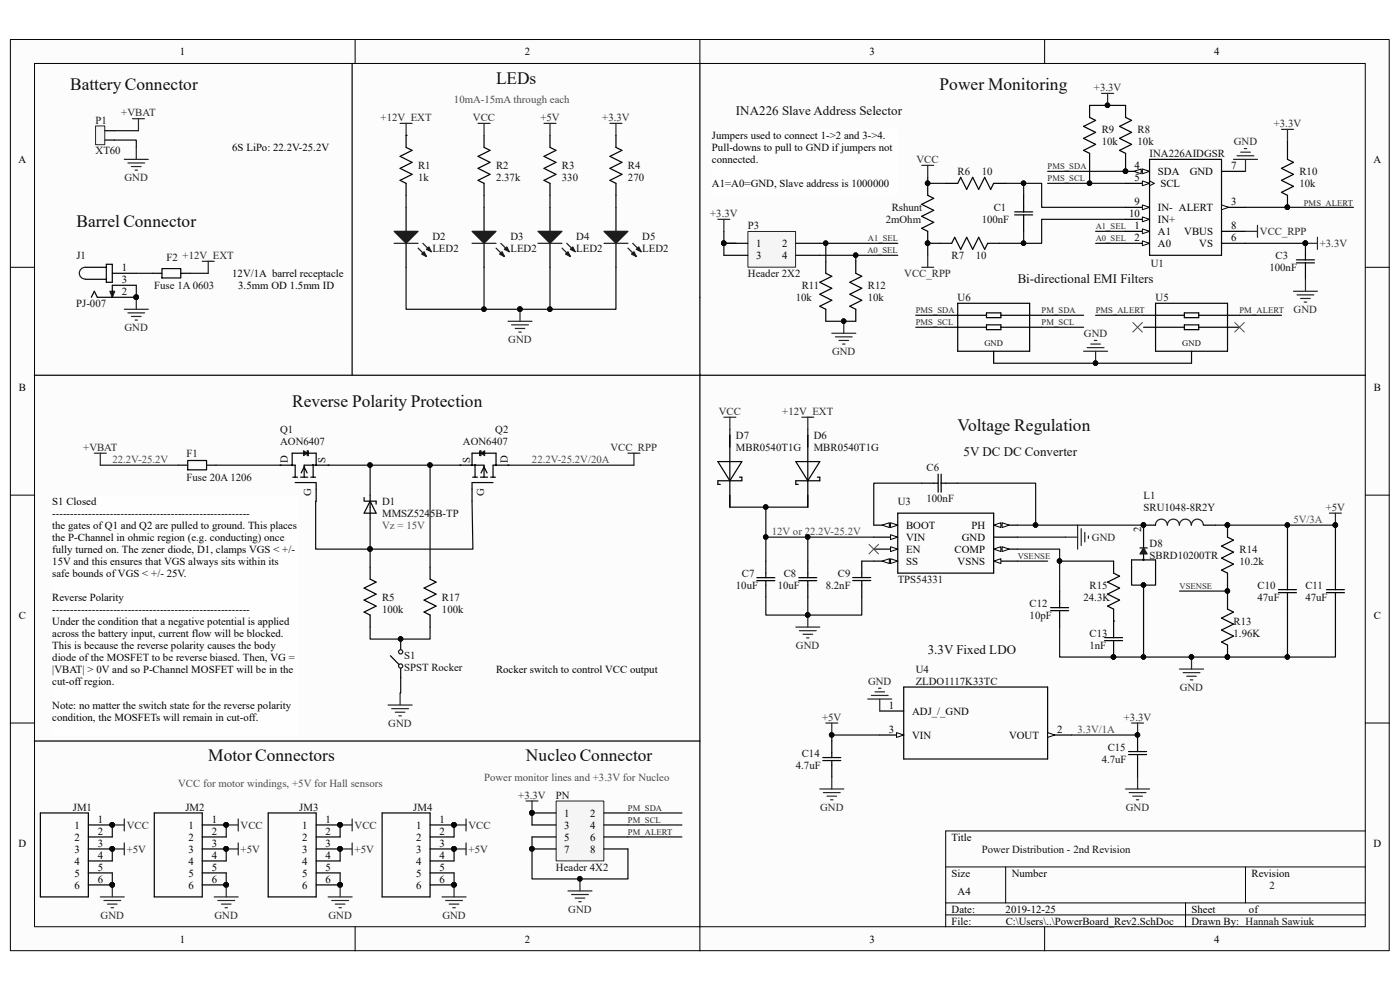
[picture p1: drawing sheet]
<svg xmlns="http://www.w3.org/2000/svg" width="297mm" height="210mm" viewBox="0 0 297 210" stroke-linecap="round" stroke-linejoin="round" font-family="sans-serif">
<path d="M2.2 8.4h292.5v193.3h-292.5z" fill="#fcfcfc"/>
<path d="M2.2 8.4h292.5v193.3h-292.5z" fill="none" stroke="#000" stroke-width=".21"/>
<path d="M7.4 13.5h282.2v183.1h-282.2z" fill="#fcfcfc"/>
<g fill="none" stroke="#000" stroke-width=".21">
<path d="M7.3 13.5h282.3v183.1h-282.3zM75.3 8.4v5.1M148.5 8.4v5.1M221.6 8.4v5.1M2.2 56.7h5.1M289.7 56.7h5.1M2.2 105h5.1M289.7 105h5.1M2.2 153.4h5.1M289.7 153.4h5.1M289.7 176.3h-89.1v20.3M75.3 196.6v5.1"/>
<path d="M148.5 196.6v5.1M200.6 183.9h89.1M200.6 191.5h89.1M200.6 194.1h89.1M213.4 183.9v7.6M221.6 196.6v5.1M251.5 191.5v5.1M264.2 183.9v7.6"/>
</g>
<path d="M102.7 28.7v2.6l1.3 .6-2.6 1.3 2.6 1.2-2.6 1.3 2.6 1.3-2.6 1.3 1.3 .6v2.5M102.7 44v5.1M102.7 51.6v5.1M78.5 120.3v2.6l1.3 .6-2.6 1.3 2.6 1.2-2.6 1.3 2.6 1.3-2.6 1.2 1.3 .7v2.5M82.8 139.1l1.8 1.8M85 135.7v2M91.2 120.3v2.6l1.3 .6-2.5 1.3 2.5 1.2-2.5 1.3 2.5 1.3-2.5 1.2 1.2 .7v2.5M85 141.8v2" fill="none" stroke="#000" stroke-width=".25"/>
<g fill="none" stroke="#1c1c1c" stroke-width=".25">
<circle cx="85" cy="138.3" r=".45"/>
<circle cx="85" cy="141.3" r=".45"/>
</g>
<path d="M100.1 49.1h5.1l-2.5 2.5z" fill="#1c1c1c"/>
<path d="M100.1 49.1h5.1l-2.5 2.5zM105.2 52.6l1.8 1.8M106.3 51.6l1.7 1.8" fill="none" stroke="#1c1c1c" stroke-width=".25"/>
<path d="M106 53.9l.5-.5 .5 1z" fill="#1c1c1c"/>
<path d="M106 53.9l.5-.5 .5 1z" fill="none" stroke="#1c1c1c" stroke-width=".25"/>
<path d="M107 52.9l.5-.5 .5 1z" fill="#1c1c1c"/>
<path d="M100.1 51.6h5.1M107 52.9l.5-.5 .5 1z" fill="none" stroke="#1c1c1c" stroke-width=".25"/>
<path d="M82.3 149.6h5.1M83.1 150.3h3.6M83.9 151.1h2M84.6 151.9h.5M84.9 147v2.6" fill="none" stroke="#262626" stroke-width=".25"/>
<path d="M20.3 26.8h1.9v3.9h-1.9z" fill="#f5f5f5"/>
<path d="M20.3 26.7h1.9v4h-1.9z" fill="none" stroke="#262626" stroke-width=".21"/>
<path d="M22.3 29.7h2M22.3 27.7h2M243.9 33.8h15.2v20.4h-15.2zM259.1 36.4h5.1M259.1 44h5.1" fill="none" stroke="#000" stroke-width=".25"/>
<path d="M26.4 33.8h5.1M27.1 34.6h3.6M27.9 35.3h2M28.1 25.2h2.5M28.7 36.1h.5M28.9 31.3v2.5M29.4 25.2v2.5M20 96.1h2.6M21.3 96.1v2.6M133.2 96.1h2.6M134.5 96.1v2.6" fill="none" stroke="#262626" stroke-width=".25"/>
<path d="M259.1 43.5l1.6 .5-1.6 .5z" fill="#fcfcfc"/>
<path d="M259.1 43.5l1.6 .5-1.6 .5z" fill="none" stroke="#000" stroke-width=".21"/>
<path d="M238.8 36.4h5.1M259.1 49.1h5.1M259.1 51.6h5.1" fill="none" stroke="#000" stroke-width=".25"/>
<path d="M242.4 35.8l1.5 .6-1.5 .5z" fill="#fcfcfc"/>
<path d="M242.4 35.8l1.5 .6-1.5 .5z" fill="none" stroke="#000" stroke-width=".21"/>
<path d="M240.6 36.4l1.5-.6v1.1z" fill="#fcfcfc"/>
<path d="M240.6 36.4l1.5-.6v1.1zM243.9 38.4l1 .5-1 .5" fill="none" stroke="#000" stroke-width=".21"/>
<circle cx="238.8" cy="36.3" r=".48" fill="#0e0e0e" stroke="#0e0e0e" stroke-width=".21"/>
<path d="M238.8 38.9h5.1" fill="none" stroke="#000" stroke-width=".25"/>
<path d="M242.4 38.4l1.5 .5-1.5 .5z" fill="#fcfcfc"/>
<path d="M242.4 38.4l1.5 .5-1.5 .5z" fill="none" stroke="#000" stroke-width=".21"/>
<path d="M238.8 44h5.1" fill="none" stroke="#000" stroke-width=".25"/>
<path d="M242.4 43.5l1.5 .5-1.5 .5z" fill="#fcfcfc"/>
<path d="M242.4 43.5l1.5 .5-1.5 .5z" fill="none" stroke="#000" stroke-width=".21"/>
<path d="M238.8 46.5h5.1" fill="none" stroke="#000" stroke-width=".25"/>
<path d="M242.4 46l1.5 .5-1.5 .5z" fill="#fcfcfc"/>
<path d="M242.4 46l1.5 .5-1.5 .5z" fill="none" stroke="#000" stroke-width=".21"/>
<path d="M238.8 49.1h5.1" fill="none" stroke="#000" stroke-width=".25"/>
<path d="M242.4 48.6l1.5 .5-1.5 .5z" fill="#fcfcfc"/>
<path d="M242.4 48.6l1.5 .5-1.5 .5z" fill="none" stroke="#000" stroke-width=".21"/>
<path d="M238.8 51.6h5.1" fill="none" stroke="#000" stroke-width=".25"/>
<path d="M242.4 51.1l1.5 .5-1.5 .5z" fill="#fcfcfc"/>
<path d="M242.4 51.1l1.5 .5-1.5 .5z" fill="none" stroke="#000" stroke-width=".21"/>
<circle cx="238.8" cy="36.3" r=".48" fill="#0e0e0e" stroke="#0e0e0e" stroke-width=".21"/>
<path d="M23.3 61.8h1l-.5 1.3z" fill="#1c1c1c"/>
<path d="M18.1 56.7a1.25 1.25 0 0 0-1.3 1.3 1.25 1.25 0 0 0 1.3 1.2M23.3 61.8h1l-.5 1.3z" fill="none" stroke="#1c1c1c" stroke-width=".25"/>
<path d="M18.1 59.2h4.5M18.1 56.7h4.5M22.6 56.1h1.2v3.8h-1.2zM23.8 58h5.1M19.4 63.1l.6-1.3 .6 1.3h8.3M28.9 60.5h-5.1v2.6" fill="none" stroke="#000" stroke-width=".25"/>
<g fill="#0e0e0e" stroke="#0e0e0e" stroke-width=".21">
<circle cx="28.9" cy="63" r=".48"/>
<circle cx="110.3" cy="65.6" r=".48"/>
</g>
<g fill="none" stroke="#262626" stroke-width=".25">
<path d="M101.4 26.2h2.6M102.7 26.2v2.5M42.9 55.4h2.6M44.2 55.4v2.6M26.4 65.6h5.1M27.1 66.4h3.6M27.9 67.1h2M28.7 67.9h.5M28.9 63.1v2.5M107.8 68.2h5.1M108.5 68.9h3.6M109.3 69.7h2"/>
<path d="M110.1 70.4h.5M110.3 65.6v2.6"/>
</g>
<path d="M11.2 105.1h52v50.8h-52z" fill="#fefefe"/>
<path d="M11.1 105.1h52.1v50.8h-52.1z" fill="none" stroke="#fefefe" stroke-width=".21"/>
<path d="M116.7 44v5.1M116.7 51.6v5.1M152.3 97.9h5.1l-2.6 4.1zM154.8 92.3v15.3M168.8 97.9h5.1l-2.5 4.1zM171.4 92.3v15.3M77.2 105.6v.6M77.2 106.3h2.6v.6M78.5 106.3l1.3 2.6h-2.6zM78.5 105v5.1M156.9 101.2h.5v.8h-5.1v.8h.5M173.4 101.2h.5v.8h-5.1v.8h.5" fill="none" stroke="#000" stroke-width=".25"/>
<path d="M153.6 88.5h2.5M154.8 88.5v2.6M170.1 88.5h2.5M171.4 88.5v2.6" fill="none" stroke="#262626" stroke-width=".25"/>
<path d="M114.1 49.1h5.1l-2.5 2.5z" fill="#1c1c1c"/>
<path d="M114.1 49.1h5.1l-2.5 2.5zM119.2 52.6l1.8 1.8M120.2 51.6l1.8 1.8" fill="none" stroke="#1c1c1c" stroke-width=".25"/>
<path d="M120 53.9l.5-.5 .5 1z" fill="#1c1c1c"/>
<path d="M120 53.9l.5-.5 .5 1z" fill="none" stroke="#1c1c1c" stroke-width=".25"/>
<path d="M121 52.9l.5-.5 .5 1z" fill="#1c1c1c"/>
<path d="M114.1 51.6h5.1M121 52.9l.5-.5 .5 1z" fill="none" stroke="#1c1c1c" stroke-width=".25"/>
<g fill="none" stroke="#262626" stroke-width=".25">
<path d="M115.4 26.2h2.6M116.7 26.2v2.5M195.5 35.1h2.6M196.8 35.1v2.5M261.7 33.8h5.1M262.5 33h3.5M263.2 32.3h2.1M264 31.5h.5M264.2 33.8v2.6M195.5 56.7h2.6M196.8 54.2v2.5M264.2 49.1h2.6"/>
<path d="M266.8 47.8v2.5"/>
</g>
<path d="M200.6 38.9h2.6l.6-1.3 1.3 2.6 1.3-2.6 1.2 2.6 1.3-2.6 1.3 2.6 .6-1.3h2.6M231.2 22.4v2.5l1.2 .6-2.5 1.3 2.5 1.3-2.5 1.3 2.5 1.2-2.5 1.3 1.3 .6v2.6M238.8 22.4v2.5l1.3 .6-2.6 1.3 2.6 1.3-2.6 1.3 2.6 1.2-2.6 1.3 1.3 .6v2.6M273.1 31.3v2.5l1.3 .6-2.5 1.3 2.5 1.3-2.5 1.3 2.5 1.2-2.5 1.3 1.2 .6v2.6M199.4 51.6h2.5l.6-1.3 1.3 2.6 1.3-2.6 1.3 2.6 1.2-2.6 1.3 2.6 .6-1.3h2.6M215.3 45h3.8M215.3 45.6h3.8M217.2 41.4v3.6M217.2 45.6v3.5" fill="none" stroke="#000" stroke-width=".25"/>
<circle cx="273.1" cy="44" r=".48" fill="#0e0e0e" stroke="#0e0e0e" stroke-width=".21"/>
<path d="M151.1 27.5h39.3v13.9h-39.3z" fill="#fefefe"/>
<path d="M151 27.5h39.4v13.9h-39.4z" fill="none" stroke="#fefefe" stroke-width=".21"/>
<path d="M64.4 95.6l.8 .5-.8 .5z" fill="#1c1c1c"/>
<path d="M64.4 95.6l.8 .5-.8 .5z" fill="none" stroke="#1c1c1c" stroke-width=".25"/>
<path d="M65.2 95.6h.2v1h-.2z" fill-rule="evenodd" fill="#1c1c1c"/>
<g fill="none" stroke="#1c1c1c" stroke-width=".25">
<path d="M65.2 95.6h.2v1h-.2z"/>
<circle cx="62" cy="98.7" r=".1"/>
<circle cx="66.4" cy="98.7" r=".1"/>
<circle cx="67" cy="98.7" r=".1"/>
</g>
<path d="M59.4 98.7h.1M59.4 98.7h3.2v2.5M62 98.7v-2.6h5.1v2.6M66.4 98.7v2.5M69.6 98.7h.1M69.6 98.7h-5.1v2.5M62.1 101.2h1M62.6 102.4h4.5M63.8 101.2h1.5M63.9 100.3l.6-1.2 .7 1.2M65.9 101.2h1M67.1 102.4v3.9" fill="none" stroke="#000" stroke-width=".25"/>
<path d="M102.1 96.1l.7-.5v1z" fill="#1c1c1c"/>
<path d="M102.1 96.1l.7-.5v1z" fill="none" stroke="#1c1c1c" stroke-width=".25"/>
<path d="M101.8 95.6h.3v1h-.3z" fill-rule="evenodd" fill="#1c1c1c"/>
<g fill="none" stroke="#1c1c1c" stroke-width=".25">
<path d="M101.8 95.6h.3v1h-.3z"/>
<circle cx="100.1" cy="98.7" r=".1"/>
<circle cx="100.8" cy="98.7" r=".1"/>
<circle cx="105.2" cy="98.7" r=".1"/>
</g>
<path d="M97.6 98.7h.1M97.6 98.7h5.1v2.5M100.1 98.7v-2.6h5.1v2.6M100.8 98.7v2.5M107.8 98.7h.1M107.8 98.7h-3.2v2.5M100.1 102.4v3.9M100.1 102.4h4.5M100.3 101.2h1M101.9 101.2h1.6M102.1 100.3l.6-1.2 .6 1.2M104.1 101.2h1" fill="none" stroke="#000" stroke-width=".25"/>
<path d="M158.7 49.1h10.1v7.6h-10.1z" fill="#f5f5f5"/>
<path d="M158.7 49.1h10.1v7.6h-10.1z" fill="none" stroke="#262626" stroke-width=".21"/>
<path d="M196.8 38.9v2.5l1.3 .7-2.6 1.2 2.6 1.3-2.6 1.3 2.6 1.3-2.6 1.2 1.3 .7v2.5M153.6 51.6h5.1M153.6 54.2h5.1M168.8 51.6h5.1M168.8 54.2h5.1M175.2 55.4v2.6l1.3 .6-2.6 1.3 2.6 1.3-2.6 1.2 2.6 1.3-2.6 1.3 1.3 .6v2.6M181.6 55.4v2.6l1.2 .6-2.5 1.3 2.5 1.3-2.5 1.2 2.5 1.3-2.5 1.3 1.3 .6v2.6M37.8 98.7h2M39.8 97.7h4v2h-4zM43.8 98.7h2M190.5 108.9h20.3v12.7h-20.3zM210.8 119h5.1" fill="none" stroke="#000" stroke-width=".25"/>
<g fill="#0e0e0e" stroke="#0e0e0e" stroke-width=".21">
<circle cx="153.5" cy="51.6" r=".48"/>
<circle cx="179" cy="68.1" r=".48"/>
<circle cx="196.8" cy="51.6" r=".48"/>
</g>
<path d="M152.3 46.5h2.5M153.6 46.5v2.6M176.5 70.7h5.1M177.2 71.5h3.6M178 72.2h2M178.8 73h.5M179 68.2v2.5" fill="none" stroke="#262626" stroke-width=".25"/>
<path d="M210.8 119l1.5-.5v1z" fill="#fcfcfc"/>
<path d="M210.8 119l1.5-.5v1z" fill="none" stroke="#000" stroke-width=".21"/>
<path d="M210.8 116.5h5.1" fill="none" stroke="#000" stroke-width=".25"/>
<path d="M210.8 116.5l1.5-.5v1z" fill="#fcfcfc"/>
<path d="M210.8 116.5l1.5-.5v1z" fill="none" stroke="#000" stroke-width=".21"/>
<path d="M212.6 116l1.5 .5-1.5 .5z" fill="#fcfcfc"/>
<path d="M212.6 116l1.5 .5-1.5 .5z" fill="none" stroke="#000" stroke-width=".21"/>
<path d="M210.8 113.9h5.1M210.8 111.4h5.1" fill="none" stroke="#000" stroke-width=".25"/>
<path d="M210.8 111.4l1.5-.5v1z" fill="#fcfcfc"/>
<path d="M210.8 111.4l1.5-.5v1z" fill="none" stroke="#000" stroke-width=".21"/>
<path d="M212.6 110.9l1.5 .5-1.5 .5z" fill="#fcfcfc"/>
<path d="M212.6 110.9l1.5 .5-1.5 .5z" fill="none" stroke="#000" stroke-width=".21"/>
<path d="M185.4 119h5.1" fill="none" stroke="#000" stroke-width=".25"/>
<path d="M188.9 118.5l1.6 .5-1.6 .5z" fill="#fcfcfc"/>
<path d="M188.9 118.5l1.6 .5-1.6 .5z" fill="none" stroke="#000" stroke-width=".21"/>
<path d="M187.2 119l1.5-.5v1z" fill="#fcfcfc"/>
<path d="M187.2 119l1.5-.5v1z" fill="none" stroke="#000" stroke-width=".21"/>
<path d="M185.4 116.5h5.1" fill="none" stroke="#000" stroke-width=".25"/>
<path d="M188.9 116l1.6 .5-1.6 .5z" fill="#fcfcfc"/>
<path d="M188.9 116l1.6 .5-1.6 .5z" fill="none" stroke="#000" stroke-width=".21"/>
<path d="M185.4 113.9h5.1" fill="none" stroke="#000" stroke-width=".25"/>
<path d="M188.9 113.4l1.6 .5-1.6 .6z" fill="#fcfcfc"/>
<path d="M188.9 113.4l1.6 .5-1.6 .6z" fill="none" stroke="#000" stroke-width=".21"/>
<path d="M185.4 111.4h5.1" fill="none" stroke="#000" stroke-width=".25"/>
<path d="M188.9 110.9l1.6 .5-1.6 .5z" fill="#fcfcfc"/>
<path d="M188.9 110.9l1.6 .5-1.6 .5z" fill="none" stroke="#000" stroke-width=".21"/>
<path d="M187.2 111.4l1.5-.5v1z" fill="#fcfcfc"/>
<path d="M187.2 111.4l1.5-.5v1z" fill="none" stroke="#000" stroke-width=".21"/>
<path d="M195.5 102.5h3.5M199 100.6v3.8M199.7 102.5h3.5M199.7 100.6v3.8M241.8 116.2h1.6M242.6 111.4h2.6M242.6 115v1.2M242.6 117.5v1.3M255.3 111.4h2.6M245.2 120.1v-1.3h-5.1v1.5" fill="none" stroke="#000" stroke-width=".25"/>
<g fill="none" stroke="#1c1c1c" stroke-width=".25">
<path d="M247.6 111.4a1.26 1.26 0 0 0-1.2-1.3 1.26 1.26 0 0 0-1.3 1.3M250.2 111.4a1.26 1.26 0 0 0-1.3-1.3 1.26 1.26 0 0 0-1.2 1.3M252.7 111.4a1.26 1.26 0 0 0-1.2-1.3 1.26 1.26 0 0 0-1.3 1.3M255.3 111.4a1.26 1.26 0 0 0-1.3-1.3 1.26 1.26 0 0 0-1.2 1.3"/>
<circle cx="242.6" cy="118.8" r=".13"/>
</g>
<circle cx="242.6" cy="111.4" r=".48" fill="#0e0e0e" stroke="#0e0e0e" stroke-width=".21"/>
<path d="M242.6 116.2l.8 1.3h-1.6z" fill="#1c1c1c"/>
<path d="M242.6 116.2l.8 1.3h-1.6z" fill="none" stroke="#1c1c1c" stroke-width=".25"/>
<g fill="none" stroke="#000" stroke-width=".25">
<path d="M130.7 44v5.1M130.7 51.6v5.1M7.3 79.6h141.2M162.5 119v3.5M171.4 119v3.5M182.8 119v3.5M242.6 112.4v2.6M260.4 111.4v2.5l1.3 .7-2.6 1.3 2.6 1.2-2.6 1.3 2.6 1.3-2.6 1.2 1.3 .7v2.5M160.6 122.5h3.8M160.6 123.2h3.8M162.5 123.2v3.5M169.5 122.5h3.8"/>
<path d="M169.5 123.2h3.8M171.4 123.2v3.5M180.9 123.2h3.8M180.9 122.5h3.8M182.8 123.2v3.5M240.1 120.3v2.6M245.2 120.1v2.5M260.4 126.7v2.5l1.3 .6-2.6 1.3 2.6 1.3-2.6 1.3 2.6 1.2-2.6 1.3 1.3 .6v2.6M271.2 125.1h3.8M271.2 125.7h3.8M273.1 121.6v3.5M273.1 125.7v3.5"/>
<path d="M281.4 125.1h3.8M281.4 125.7h3.8M283.3 121.6v3.5M283.3 125.7v3.5"/>
</g>
<path d="M226.1 113.9h2.5M228.6 111.4v5.1M229.4 112.2v3.5M230.1 112.9v2.1M230.9 113.7v.5M282 108.9h2.6M283.3 108.9v2.5" fill="none" stroke="#262626" stroke-width=".25"/>
<g fill="#0e0e0e" stroke="#0e0e0e" stroke-width=".21">
<circle cx="260.4" cy="111.4" r=".48"/>
<circle cx="260.4" cy="139.4" r=".48"/>
<circle cx="283.3" cy="111.4" r=".48"/>
</g>
<path d="M128.1 49.1h5.1l-2.5 2.5z" fill="#1c1c1c"/>
<path d="M128.1 49.1h5.1l-2.5 2.5zM133.2 52.6l1.8 1.8M134.2 51.6l1.8 1.8" fill="none" stroke="#1c1c1c" stroke-width=".25"/>
<path d="M134.5 53.4l.5 1-1-.5z" fill="#1c1c1c"/>
<path d="M134.5 53.4l.5 1-1-.5z" fill="none" stroke="#1c1c1c" stroke-width=".25"/>
<path d="M135 52.9l.5-.5 .5 1z" fill="#1c1c1c"/>
<path d="M128.1 51.6h5.1M135 52.9l.5-.5 .5 1z" fill="none" stroke="#1c1c1c" stroke-width=".25"/>
<path d="M129.4 26.2h2.5M130.7 26.2v2.5" fill="none" stroke="#262626" stroke-width=".25"/>
<path d="M148.5 13.5v66.1h141.2M116.7 28.7v2.6l1.3 .6-2.6 1.3 2.6 1.2-2.6 1.3 2.6 1.3-2.6 1.3 1.3 .6v2.5M130.7 28.7v2.6l1.2 .6-2.5 1.3 2.5 1.2-2.5 1.3 2.5 1.3-2.5 1.3 1.3 .6v2.5M86.2 44v5.1M86.2 51.6v5.1M148.5 79.6v117" fill="none" stroke="#000" stroke-width=".25"/>
<path d="M83.6 49.1h5.1l-2.5 2.5z" fill="#1c1c1c"/>
<path d="M83.6 49.1h5.1l-2.5 2.5zM88.7 52.6l1.8 1.8M89.7 51.6l1.8 1.8" fill="none" stroke="#1c1c1c" stroke-width=".25"/>
<path d="M89.5 53.9l.5-.5 .5 1z" fill="#1c1c1c"/>
<path d="M89.5 53.9l.5-.5 .5 1z" fill="none" stroke="#1c1c1c" stroke-width=".25"/>
<path d="M90.5 52.9l.5-.5 .5 1z" fill="#1c1c1c"/>
<path d="M83.6 51.6h5.1M90.5 52.9l.5-.5 .5 1z" fill="none" stroke="#1c1c1c" stroke-width=".25"/>
<g fill="none" stroke="#262626" stroke-width=".25">
<path d="M84.9 26.2h2.5M86.2 26.2v2.5M168.8 133h5.1M169.6 133.8h3.6M170.4 134.6h2M171.1 135.3h.5M171.4 130.5v2.5M252.8 139.4v2.5M250.2 141.9h5.1M251 142.7h3.6M251.8 143.5h2M252.5 144.2h.5"/>
<path d="M23.8 175h2.6M26.4 173.7v2.6M26.4 178.8v2.6M48 175h2.5M50.5 173.7v2.6M50.5 178.8v2.6M72.2 175h2.5M74.7 173.7v2.6M74.7 178.8v2.6M96.3 175h2.6M98.9 173.7v2.6M98.9 178.8v2.6"/>
<path d="M21.3 190.3h5.1M22 191h3.6M22.8 191.8h2M23.6 192.6h.5M23.8 180.1h2.6M23.8 187.7v2.6M45.5 190.3h5M46.2 191h3.6M47 191.8h2M47.7 192.6h.5M48 180.1h2.5M48 187.7v2.6"/>
<path d="M69.6 190.3h5.1M70.4 191h3.5M71.1 191.8h2.1M71.9 192.6h.5M72.2 180.1h2.5M72.2 187.7v2.6M93.8 190.3h5.1M94.5 191h3.6M95.3 191.8h2M96.1 192.6h.5M96.3 180.1h2.6M96.3 187.7v2.6"/>
</g>
<g fill="none" stroke="#000" stroke-width=".25">
<path d="M86.2 28.7v2.6l1.2 .6-2.5 1.3 2.5 1.2-2.5 1.3 2.5 1.3-2.5 1.3 1.3 .6v2.5M236.2 119v2.6l1.3 .6-2.5 1.3 2.5 1.3-2.5 1.2 2.5 1.3-2.5 1.3 1.2 .6v6.1M222.9 128.9h3.8M222.9 129.5h3.8M224.8 125.4v3.5M224.8 129.5v3.5M234.3 135.3h3.9M234.3 135.9h3.9M236.2 135.9v3.5M7.3 157.2h141.2M191.7 145.7h30.6v15.3h-30.6zM222.3 155.9h5"/>
<path d="M8.6 172.5h10.1v17.8h-10.1zM18.7 177.5h5.1M18.7 175h5.1M32.7 172.5h10.2v17.8h-10.2zM42.9 177.5h5.1M42.9 175h5.1M56.9 172.5h10.2v17.8h-10.2zM67.1 177.5h5.1M67.1 175h5.1M81.1 172.5h10.1v17.8h-10.1zM91.2 177.5h5.1M91.2 175h5.1"/>
<path d="M18.7 187.7h5.1M18.7 185.2h5.1M18.7 182.6h5.1M18.7 180.1h5.1M42.9 187.7h5.1M42.9 185.2h5.1M42.9 182.6h5.1M42.9 180.1h5.1M67.1 187.7h5.1M67.1 185.2h5.1M67.1 182.6h5.1M67.1 180.1h5.1"/>
<path d="M91.2 187.7h5.1M91.2 185.2h5.1M91.2 182.6h5.1M91.2 180.1h5.1"/>
</g>
<g fill="#0e0e0e" stroke="#0e0e0e" stroke-width=".21">
<circle cx="236.2" cy="139.4" r=".48"/>
<circle cx="171.4" cy="130.5" r=".48"/>
<circle cx="252.8" cy="139.4" r=".48"/>
<circle cx="23.8" cy="187.7" r=".48"/>
<circle cx="23.8" cy="180.1" r=".48"/>
<circle cx="23.8" cy="175" r=".48"/>
<circle cx="48" cy="187.7" r=".48"/>
<circle cx="48" cy="180.1" r=".48"/>
<circle cx="48" cy="175" r=".48"/>
<circle cx="72.1" cy="187.7" r=".48"/>
<circle cx="72.1" cy="180.1" r=".48"/>
<circle cx="72.1" cy="175" r=".48"/>
<circle cx="96.3" cy="187.7" r=".48"/>
<circle cx="96.3" cy="180.1" r=".48"/>
<circle cx="96.3" cy="175" r=".48"/>
</g>
<path d="M222.3 155.4l1.5 .5-1.5 .5z" fill="#fcfcfc"/>
<path d="M222.3 155.4l1.5 .5-1.5 .5z" fill="none" stroke="#000" stroke-width=".21"/>
<path d="M186.6 155.9h5.1" fill="none" stroke="#000" stroke-width=".25"/>
<path d="M190.2 155.4l1.5 .5-1.5 .5z" fill="#fcfcfc"/>
<path d="M190.2 155.4l1.5 .5-1.5 .5z" fill="none" stroke="#000" stroke-width=".21"/>
<g fill="none" stroke="#000" stroke-width=".25">
<path d="M32.3 58h2.1M34.4 57h4v2h-4zM38.4 58h2M200.6 69.4h8.7M200.6 66.9h8.7M203.2 64.3h15.2v10.2h-15.2zM209.3 68.9h3v1h-3zM209.3 66.4h3v1h-3zM210.8 74.5v2.6M212.3 69.4h8.7M212.3 66.9h8.7M242.6 69.4h8.7"/>
<path d="M242.6 66.9h8.7M245.2 64.3h15.2v10.2h-15.2zM251.3 66.4h3v1h-3zM251.3 68.9h3v1h-3zM252.8 74.5v2.6M254.3 69.4h8.7M254.3 66.9h8.7M176.5 157.2v3.5M186.6 150.8h5.1M239.4 159.4h3.8M241.3 155.9v3.5M174.6 160.7h3.8"/>
<path d="M174.6 161.3h3.8M176.5 161.3v3.5M239.4 160.1h3.8M241.3 160.1v3.5"/>
</g>
<g fill="none" stroke="#262626" stroke-width=".25">
<path d="M175.2 153.4h2.5M176.5 153.4v2.5M240.1 153.4h2.5M241.3 153.4v2.5M111.6 169.9h2.5M112.9 169.9v2.6M173.9 167.4h5.1M174.7 168.1h3.5M175.4 168.9h2.1M176.2 169.7h.5M176.5 164.8v2.6M238.8 167.4h5.1"/>
<path d="M239.6 168.1h3.5M240.3 168.9h2.1M241.1 169.7h.5M241.3 164.8v2.6M120.5 189h5.1M121.3 189.8h3.5M122 190.5h2.1M122.8 191.3h.5M123 186.5v2.5"/>
</g>
<g fill="#0e0e0e" stroke="#0e0e0e" stroke-width=".21">
<circle cx="176.4" cy="155.9" r=".48"/>
<circle cx="241.3" cy="155.9" r=".48"/>
<circle cx="112.8" cy="172.4" r=".48"/>
<circle cx="123" cy="186.4" r=".48"/>
</g>
<path d="M118 170h10.1v12.6h-10.1z" fill="#f5f5f5"/>
<path d="M118 169.9h10.1v12.7h-10.1z" fill="none" stroke="#262626" stroke-width=".21"/>
<g fill="none" stroke="#000" stroke-width=".25">
<path d="M74.7 13.5v66.1M275 55.1h3.9M275 55.8h3.9M277 51.6v3.5M277 55.8v3.4M112.9 172.5h5.1M112.9 175h5.1M112.9 177.5h5.1M128.1 172.5h5.1M128.1 175h5.1M128.1 177.5h5.1M112.9 180.1h5.1"/>
<path d="M128.1 180.1h5.1"/>
</g>
<g fill="#0e0e0e" stroke="#0e0e0e" stroke-width=".21">
<circle cx="112.8" cy="172.4" r=".48"/>
<circle cx="112.8" cy="180.1" r=".48"/>
<circle cx="276.9" cy="51.6" r=".48"/>
<circle cx="232.4" cy="77" r=".48"/>
<circle cx="28.9" cy="63" r=".48"/>
<circle cx="78.5" cy="116.5" r=".48"/>
<circle cx="78.5" cy="98.7" r=".48"/>
<circle cx="217.1" cy="51.6" r=".48"/>
<circle cx="217.1" cy="38.9" r=".48"/>
<circle cx="196.8" cy="38.9" r=".48"/>
<circle cx="196.8" cy="51.6" r=".48"/>
<circle cx="238.8" cy="36.3" r=".48"/>
<circle cx="231.1" cy="38.9" r=".48"/>
<circle cx="175.2" cy="51.6" r=".48"/>
<circle cx="260.4" cy="125.4" r=".48"/>
<circle cx="273.1" cy="111.4" r=".48"/>
<circle cx="283.3" cy="111.4" r=".48"/>
<circle cx="273.1" cy="139.4" r=".48"/>
<circle cx="162.4" cy="113.9" r=".48"/>
<circle cx="171.4" cy="113.9" r=".48"/>
<circle cx="171.4" cy="130.5" r=".48"/>
<circle cx="162.4" cy="107.6" r=".48"/>
<circle cx="102.7" cy="65.6" r=".48"/>
<circle cx="116.7" cy="65.6" r=".48"/>
<circle cx="110.3" cy="65.6" r=".48"/>
<circle cx="219.7" cy="111.4" r=".48"/>
<circle cx="242.6" cy="111.4" r=".48"/>
<circle cx="242.6" cy="124.1" r=".48"/>
<circle cx="242.6" cy="139.4" r=".48"/>
<circle cx="252.8" cy="139.4" r=".48"/>
<circle cx="260.4" cy="139.4" r=".48"/>
<circle cx="224.8" cy="119" r=".48"/>
<circle cx="236.2" cy="139.4" r=".48"/>
<circle cx="260.4" cy="111.4" r=".48"/>
<circle cx="23.8" cy="175" r=".48"/>
<circle cx="23.8" cy="180.1" r=".48"/>
<circle cx="23.8" cy="187.7" r=".48"/>
<circle cx="48" cy="175" r=".48"/>
<circle cx="48" cy="180.1" r=".48"/>
<circle cx="48" cy="187.7" r=".48"/>
<circle cx="72.1" cy="175" r=".48"/>
<circle cx="72.1" cy="180.1" r=".48"/>
<circle cx="72.1" cy="187.7" r=".48"/>
<circle cx="96.3" cy="175" r=".48"/>
<circle cx="96.3" cy="180.1" r=".48"/>
<circle cx="96.3" cy="187.7" r=".48"/>
<circle cx="91.2" cy="98.7" r=".48"/>
<circle cx="85" cy="135.5" r=".48"/>
<circle cx="176.4" cy="155.9" r=".48"/>
<circle cx="241.3" cy="155.9" r=".48"/>
<circle cx="153.5" cy="51.6" r=".48"/>
<circle cx="179" cy="68.1" r=".48"/>
<circle cx="181.5" cy="54.1" r=".48"/>
<circle cx="123" cy="186.4" r=".48"/>
<circle cx="235" cy="22.3" r=".48"/>
<circle cx="273.1" cy="44" r=".48"/>
</g>
<g fill="none" stroke="#262626" stroke-width=".25">
<path d="M233.7 19.8h2.5M235 19.8v2.6M271.9 27.4h2.5M273.1 27.4v2.6M277 51.6h2.5M277 59.2v2.6M279.5 50.3v2.6M229.9 74.5h5.1M230.7 73.7h3.5M231.4 73h2M232.2 72.2h.5M232.4 74.5v2.6"/>
<path d="M274.4 61.8h5.1M275.2 62.6h3.5M275.9 63.3h2.1M276.7 64.1h.5M184.1 148.3h5.1M184.9 147.5h3.5M185.6 146.8h2.1M186.4 146h.5M186.6 148.3v2.5"/>
</g>
<path d="M240.3 68.4l2.1 2M242.4 68.4l-2.1 2M261.9 68.4l2.1 2M264 68.4l-2.1 2M184.4 115.5l2 2M186.4 115.5l-2 2" fill="none" stroke="#4c4c4c" stroke-width=".21"/>
<g fill="none" stroke="#0e0e0e" stroke-width=".25">
<path d="M24.3 29.7h4.6v1.6M24.3 27.7h5.1M86.2 28.7h.1M196.8 37.6v1.3h3.8M213.4 38.9h3.8v2.5M217.2 38.9h3.8v5.1h17.8M222.3 38.9h16.5M231.2 22.4h7.6M231.2 35.1v3.8M235 22.4h.1M238.8 35.1v1.3h-16.5M273.1 30v1.3"/>
<path d="M28.9 58h3.4M40.4 58h3.8M86.2 56.7v8.9h44.5v-8.9M86.2 41.4v2.6M102.7 41.4v2.6M102.7 56.7v8.9M116.7 41.4v2.6M116.7 56.7v8.9M130.7 41.4v2.6M153.6 49.1v5.1M153.6 51.6h2.5M173.9 51.6h1.3v3.8"/>
<path d="M173.9 54.2h16.6M175.2 51.6h15.3M181.6 54.2v1.2M199.4 51.6h-2.6v2.6M217.2 49.1v2.5h-5.1M232.4 49.1h6.4M232.4 51.6h6.4M238.8 46.5h-17.8v5.1h-3.8M264.2 44h22.9M264.2 51.6h12.8M28.9 60.5v2.6M175.2 68.2h6.4"/>
<path d="M194.3 66.9h6.3M194.3 69.4h6.3M210.8 77.1h42M221 66.9h8.9M221 69.4h8.9M232.4 66.9h10.2M263 66.9h8.9M21.3 98.7h16.5M45.8 98.7h13.6M69.6 98.7h28M78.5 98.7v6.3M91.2 98.7v21.6"/>
<path d="M107.8 98.7h26.7M154.8 91.1v1.2M171.4 91.1v1.2M67.1 106.3l-.1 10.2h33.3l-.2-10.2M78.5 110.1v10.2M154.8 107.6h16.6M162.5 107.6v6.3h22.9M162.5 113.9v5.1M171.4 113.9v5.1M182.8 119h2.6M195.5 102.5h-10.1v8.9M203.2 102.5h16.5v8.9h22.9v1"/>
<path d="M215.9 116.5h8.9v8.9M215.9 119h6.4M215.9 113.9h10.2M215.9 111.4h3.8M224.8 119h11.4M257.9 111.4h25.4v10.2M273.1 111.4v10.2M78.5 133v2.6h6.5v.1M91.2 133v2.6h-6.2M162.5 126.7v3.8h8.9v-3.8M182.8 126.7v3.8h-11.4M224.8 133v6.4h17.8"/>
<path d="M236.2 131.8h.1M242.6 124.1v15.3h40.7v-10.2M245.2 122.6v1.5h-5.1v-1.2M260.4 124.1v1.3h-10.2M260.4 125.4v1.3M273.1 129.2v10.2M85 143.8v3.2h-.1M186.6 155.9h-10.1v1.3M227.3 155.9h14M23.8 175v2.5M48 175v2.5M72.2 175v2.5"/>
<path d="M96.3 175v2.5M112.9 177.5v9h20.3v-6.4M112.9 172.5v2.5M133.2 172.5h11.5M133.2 175h11.5M133.2 177.5h11.5M241.3 163.6v1.2M23.8 180.1v2.5M23.8 185.2v2.5M48 180.1v2.5M48 185.2v2.5M72.2 180.1v2.5"/>
<path d="M72.2 185.2v2.5M96.3 180.1v2.5M96.3 185.2v2.5"/>
</g>
<g font-size="3.7" fill="#0e0e0e">
<text x="105.2" y="17.7">LEDs</text>
<text x="14.9" y="19">Battery Connector</text>
<text x="199.3" y="19">Power Monitoring</text>
<text x="16.2" y="48.3">Barrel Connector</text>
<text x="62" y="86.4">Reverse Polarity Protection</text>
<text x="203.2" y="91.5">Voltage Regulation</text>
<text x="44.2" y="161.5">Motor Connectors</text>
<text x="111.6" y="161.5">Nucleo Connector</text>
</g>
<g font-size="2.8" fill="#0e0e0e">
<text x="156.1" y="24.3">INA226 Slave Address Selector</text>
<text x="215.9" y="59.9">Bi-directional EMI Filters</text>
<text x="204.4" y="96.8">5V DC DC Converter</text>
<text x="196.8" y="138.8">3.3V Fixed LDO</text>
</g>
<g font-size="2.3">
<text x="38.2" y="11.7">1</text>
<text x="111.3" y="11.7">2</text>
<text x="184.5" y="11.7">3</text>
<text x="257.6" y="11.7">4</text>
<text x="151" y="29.5">Jumpers used to connect 1-&gt;2 and 3-&gt;4.</text>
<text x="3.9" y="34.6">A</text>
<text x="49.3" y="32">6S LiPo: 22.2V-25.2V</text>
<text x="151" y="32">Pull-downs to pull to GND if jumpers not</text>
<text x="151" y="34.6">connected.</text>
<text x="240.7" y="35.9">4</text>
<text x="261.2" y="35.9">7</text>
<text x="291.4" y="34.6">A</text>
<text x="151" y="39.7">A1=A0=GND, Slave address is 1000000</text>
<text x="240.7" y="38.4">5</text>
<text x="245.7" y="37.1">SDA</text>
<text x="246.2" y="39.7">SCL</text>
<text x="252.4" y="37.1">GND</text>
<text x="239.6" y="46">10</text>
<text x="240.7" y="43.5">9</text>
<text x="245.7" y="44.7">IN- ALERT</text>
<text x="245.7" y="47.3">IN+</text>
<text x="261.2" y="43.5">3</text>
<text x="160.4" y="52.4">1</text>
<text x="165.9" y="52.4">2</text>
<text x="240.7" y="48.6">1</text>
<text x="240.7" y="51.1">2</text>
<text x="245.7" y="49.8">A1</text>
<text x="245.7" y="52.4">A0</text>
<text x="251.2" y="49.8">VBUS</text>
<text x="254.4" y="52.4">VS</text>
<text x="261.2" y="48.6">8</text>
<text x="261.2" y="51.1">6</text>
<text x="25.9" y="57.5">1</text>
<text x="49.3" y="58.8">12V/1A barrel receptacle</text>
<text x="160.4" y="54.9">3</text>
<text x="165.9" y="54.9">4</text>
<text x="25.9" y="62.6">2</text>
<text x="25.9" y="60">3</text>
<text x="50.5" y="61.3">3.5mm OD 1.5mm ID</text>
<text x="4" y="82.9">B</text>
<text x="291.5" y="82.9">B</text>
<text x="11.1" y="107.1">S1 Closed</text>
<text x="11.1" y="109.6">-------------------------------------------------------</text>
<text x="11.1" y="112.2">the gates of Q1 and Q2 are pulled to ground. This places</text>
<text x="192.2" y="112.2">BOOT</text>
<text x="206.1" y="112.2">PH</text>
<text x="242.1" y="112.9" transform="rotate(-90 242.1 112.9)">2</text>
<text x="11.1" y="114.7">the P-Channel in ohmic region (e.g. conducting) once</text>
<text x="11.1" y="117.3">fully turned on. The zener diode, D1, clamps VGS &lt; +/-</text>
<text x="11.1" y="119.8">15V and this ensures that VGS always sits within its</text>
<text x="192.2" y="119.8">SS</text>
<text x="192.2" y="117.3">EN</text>
<text x="192.2" y="114.7">VIN</text>
<text x="202.5" y="117.3">COMP</text>
<text x="203.2" y="119.8">VSNS</text>
<text x="204" y="114.7">GND</text>
<text x="11.1" y="122.3">safe bounds of VGS &lt; +/- 25V.</text>
<text x="4" y="131.3">C</text>
<text x="11.1" y="127.4">Reverse Polarity</text>
<text x="11.1" y="130">-------------------------------------------------------</text>
<text x="291.5" y="131.3">C</text>
<text x="11.1" y="132.5">Under the condition that a negative potential is applied</text>
<text x="11.1" y="135.1">across the battery input, current flow will be blocked.</text>
<text x="11.1" y="137.6">This is because the reverse polarity causes the body</text>
<text x="11.1" y="140.2">diode of the MOSFET to be reverse biased. Then, VG =</text>
<text x="11.1" y="142.7">|VBAT| &gt; 0V and so P-Channel MOSFET will be in the</text>
<text x="105.2" y="142.7">Rocker switch to control VCC output</text>
<text x="11.1" y="145.2">cut-off region.</text>
<text x="11.1" y="150.3">Note: no matter the switch state for the reverse polarity</text>
<text x="11.1" y="152.9">condition, the MOSFETs will remain in cut-off.</text>
<text x="188.6" y="155.4">3</text>
<text x="188.6" y="150.3">1</text>
<text x="193.5" y="151.6">ADJ_/_GND</text>
<text x="224.3" y="155.4">2</text>
<text x="193.5" y="156.7">VIN</text>
<text x="214.1" y="156.7">VOUT</text>
<text x="119.7" y="173.2">1</text>
<text x="125.2" y="173.2">2</text>
<text x="3.9" y="179.6">D</text>
<text x="15.8" y="178.3">2</text>
<text x="15.8" y="175.8">1</text>
<text x="20.8" y="179.6">3</text>
<text x="20.8" y="177">2</text>
<text x="20.8" y="174.5">1</text>
<text x="40" y="178.3">2</text>
<text x="40" y="175.8">1</text>
<text x="45" y="179.6">3</text>
<text x="45" y="177">2</text>
<text x="45" y="174.5">1</text>
<text x="64.1" y="178.3">2</text>
<text x="64.1" y="175.8">1</text>
<text x="69.1" y="179.6">3</text>
<text x="69.1" y="177">2</text>
<text x="69.1" y="174.5">1</text>
<text x="88.3" y="178.3">2</text>
<text x="88.3" y="175.8">1</text>
<text x="93.3" y="179.6">3</text>
<text x="93.3" y="177">2</text>
<text x="93.3" y="174.5">1</text>
<text x="119.7" y="175.8">3</text>
<text x="119.7" y="178.3">5</text>
<text x="125.2" y="175.8">4</text>
<text x="125.2" y="178.3">6</text>
<text x="201.9" y="178.3">Title</text>
<text x="291.4" y="179.6">D</text>
<text x="15.8" y="186">5</text>
<text x="15.8" y="183.4">4</text>
<text x="15.8" y="180.8">3</text>
<text x="20.8" y="184.7">5</text>
<text x="20.8" y="182.2">4</text>
<text x="40" y="186">5</text>
<text x="40" y="183.4">4</text>
<text x="40" y="180.8">3</text>
<text x="45" y="184.7">5</text>
<text x="45" y="182.2">4</text>
<text x="64.1" y="186">5</text>
<text x="64.1" y="183.4">4</text>
<text x="64.1" y="180.8">3</text>
<text x="69.1" y="184.7">5</text>
<text x="69.1" y="182.2">4</text>
<text x="88.3" y="186">5</text>
<text x="88.3" y="183.4">4</text>
<text x="88.3" y="180.8">3</text>
<text x="93.3" y="184.7">5</text>
<text x="93.3" y="182.2">4</text>
<text x="119.7" y="180.8">7</text>
<text x="125.2" y="180.8">8</text>
<text x="201.9" y="186">Size</text>
<text x="214.6" y="186">Number</text>
<text x="265.5" y="186">Revision</text>
<text x="15.8" y="188.5">6</text>
<text x="20.8" y="187.2">6</text>
<text x="40" y="188.5">6</text>
<text x="45" y="187.2">6</text>
<text x="64.1" y="188.5">6</text>
<text x="69.1" y="187.2">6</text>
<text x="88.3" y="188.5">6</text>
<text x="93.3" y="187.2">6</text>
<text x="203.2" y="189.8">A4</text>
<text x="201.9" y="193.6">Date:</text>
<text x="201.9" y="196.1">File:</text>
<text x="213.3" y="193.6">2019-12-25</text>
<text x="213.4" y="196.1">C:\Users\..\PowerBoard_Rev2.SchDoc</text>
<text x="252.8" y="193.6">Sheet</text>
<text x="252.8" y="196.1">Drawn By: Hannah Sawiuk</text>
<text x="265" y="193.6">of</text>
<text x="38.2" y="199.9">1</text>
<text x="111.3" y="199.9">2</text>
<text x="184.5" y="199.9">3</text>
<text x="257.6" y="199.9">4</text>
</g>
<g font-size="2.3" fill="#4a4a4a">
<text x="96.3" y="21.8">10mA-15mA through each</text>
<text x="23.8" y="98.2">22.2V-25.2V</text>
<text x="112.9" y="98.2">22.2V-25.2V/20A</text>
<text x="81.1" y="112.2">Vz = 15V</text>
<text x="163.7" y="113.5">12V or 22.2V-25.2V</text>
<text x="274.4" y="110.9">5V/3A</text>
<text x="228.6" y="155.4">3.3V/1A</text>
<text x="37.8" y="166.9">VCC for motor windings, +5V for Hall sensors</text>
<text x="102.7" y="165.6">Power monitor lines and +3.3V for Nucleo</text>
</g>
<g font-size="2.3" fill="#262626">
<text x="232.1" y="19.3">+3.3V</text>
<text x="25.7" y="24.7">+VBAT</text>
<text x="80.7" y="25.7">+12V_EXT</text>
<text x="100.3" y="25.7">VCC</text>
<text x="114.6" y="25.7">+5V</text>
<text x="127.8" y="25.7">+3.3V</text>
<text x="270.2" y="27">+3.3V</text>
<text x="194.4" y="34.6">VCC</text>
<text x="261.7" y="30.8">GND</text>
<text x="26.4" y="38.4">GND</text>
<text x="150.7" y="46">+3.3V</text>
<text x="267.3" y="49.8">VCC_RPP</text>
<text x="280" y="52.4">+3.3V</text>
<text x="191.9" y="58.8">VCC_RPP</text>
<text x="26.4" y="70.2">GND</text>
<text x="230" y="71.5">GND</text>
<text x="274.4" y="66.4">GND</text>
<text x="107.8" y="72.7">GND</text>
<text x="176.5" y="75.3">GND</text>
<text x="152.5" y="88">VCC</text>
<text x="165.9" y="88">+12V_EXT</text>
<text x="17.7" y="95.6">+VBAT</text>
<text x="129.5" y="95.6">VCC_RPP</text>
<text x="281.3" y="108.4">+5V</text>
<text x="231.6" y="114.7">GND</text>
<text x="168.9" y="137.6">GND</text>
<text x="184.1" y="145.2">GND</text>
<text x="250.3" y="146.5">GND</text>
<text x="82.4" y="154.1">GND</text>
<text x="174.4" y="152.9">+5V</text>
<text x="238.4" y="152.9">+3.3V</text>
<text x="109.9" y="169.4">+3.3V</text>
<text x="174" y="172">GND</text>
<text x="238.8" y="172">GND</text>
<text x="26.9" y="175.8">VCC</text>
<text x="51.1" y="175.8">VCC</text>
<text x="75.2" y="175.8">VCC</text>
<text x="99.4" y="175.8">VCC</text>
<text x="26.9" y="180.8">+5V</text>
<text x="51.1" y="180.8">+5V</text>
<text x="75.2" y="180.8">+5V</text>
<text x="99.4" y="180.8">+5V</text>
<text x="21.3" y="194.9">GND</text>
<text x="45.5" y="194.9">GND</text>
<text x="69.7" y="194.9">GND</text>
<text x="93.9" y="194.9">GND</text>
<text x="120.6" y="193.6">GND</text>
</g>
<g font-size="2.3" fill="#0e0e0e">
<text x="20.3" y="26.2">P1</text>
<text x="233.7" y="28.2">R9</text>
<text x="241.3" y="28.2">R8</text>
<text x="20.3" y="32.8">XT60</text>
<text x="88.7" y="35.9">R1</text>
<text x="105.2" y="35.9">R2</text>
<text x="119.2" y="35.9">R3</text>
<text x="133.2" y="35.9">R4</text>
<text x="233.7" y="30.8">10k</text>
<text x="241.3" y="30.8">10k</text>
<text x="243.9" y="33.3">INA226AIDGSR</text>
<text x="88.7" y="38.4">1k</text>
<text x="105.2" y="38.4">2.37k</text>
<text x="119.2" y="38.4">330</text>
<text x="133.2" y="38.4">270</text>
<text x="203.2" y="37.1">R6</text>
<text x="208.3" y="37.1">10</text>
<text x="275.7" y="37.1">R10</text>
<text x="275.7" y="39.7">10k</text>
<text x="187.9" y="47.3">2mOhm</text>
<text x="189.2" y="44.7">Rshunt</text>
<text x="208.3" y="47.3">100nF</text>
<text x="210.8" y="44.7">C1</text>
<text x="91.7" y="50.9">D2</text>
<text x="91.7" y="53.4">LED2</text>
<text x="108.3" y="50.9">D3</text>
<text x="108.3" y="53.4">LED2</text>
<text x="122.3" y="50.9">D4</text>
<text x="122.3" y="53.4">LED2</text>
<text x="136.3" y="50.9">D5</text>
<text x="136.3" y="53.4">LED2</text>
<text x="158.7" y="48.6">P3</text>
<text x="16.2" y="54.9">J1</text>
<text x="35.3" y="55.5">F2 +12V_EXT</text>
<text x="158.7" y="58.8">Header 2X2</text>
<text x="201.9" y="54.9">R7</text>
<text x="207" y="54.9">10</text>
<text x="244.1" y="56.7">U1</text>
<text x="269.3" y="57.5">100nF</text>
<text x="270.6" y="54.9">C3</text>
<text x="16.2" y="65.1">PJ-007</text>
<text x="32.7" y="61.3">Fuse 1A 0603</text>
<text x="168.8" y="63.8">10k</text>
<text x="170.1" y="61.3">R11</text>
<text x="184.1" y="61.3">R12</text>
<text x="184.1" y="63.8">10k</text>
<text x="203.2" y="63.8">U6</text>
<text x="245.2" y="63.8">U5</text>
<text x="59.4" y="91.8">Q1</text>
<text x="59.4" y="94.4">AON6407</text>
<text x="98.2" y="94.4">AON6407</text>
<text x="105.1" y="91.8">Q2</text>
<text x="156.1" y="93.1">D7</text>
<text x="156.1" y="95.6">MBR0540T1G</text>
<text x="172.6" y="93.1">D6</text>
<text x="172.6" y="95.6">MBR0540T1G</text>
<text x="39.6" y="96.9">F1</text>
<text x="39.6" y="102">Fuse 20A 1206</text>
<text x="61" y="98.2" transform="rotate(-90 61 98.2)">D</text>
<text x="69" y="98.2" transform="rotate(-90 69 98.2)">S</text>
<text x="99.7" y="98.2" transform="rotate(-90 99.7 98.2)">S</text>
<text x="107.7" y="98.2" transform="rotate(-90 107.7 98.2)">D</text>
<text x="196.6" y="100">C6</text>
<text x="66" y="105.2" transform="rotate(-90 66 105.2)">G</text>
<text x="81.1" y="107.1">D1</text>
<text x="102.7" y="105.2" transform="rotate(-90 102.7 105.2)">G</text>
<text x="190.5" y="107.1">U3</text>
<text x="196.6" y="106.5">100nF</text>
<text x="242.6" y="105.8">L1</text>
<text x="81.1" y="109.6">MMSZ5245B-TP</text>
<text x="242.6" y="108.4">SRU1048-8R2Y</text>
<text x="243.9" y="116">D8</text>
<text x="243.9" y="118.5">SBRD10200TR</text>
<text x="263" y="117.3">R14</text>
<text x="263" y="119.8">10.2k</text>
<text x="156.1" y="124.9">10uF</text>
<text x="157.4" y="122.3">C7</text>
<text x="165" y="124.9">10uF</text>
<text x="166.3" y="122.3">C8</text>
<text x="175.2" y="124.9">8.2nF</text>
<text x="177.8" y="122.3">C9</text>
<text x="190.5" y="123.6">TPS54331</text>
<text x="231.1" y="124.9">R15</text>
<text x="266.8" y="124.9">C10</text>
<text x="276.9" y="124.9">C11</text>
<text x="81.1" y="127.4">R5</text>
<text x="81.1" y="130">100k</text>
<text x="93.8" y="127.4">R17</text>
<text x="93.8" y="130">100k</text>
<text x="218.4" y="128.7">C12</text>
<text x="218.4" y="131.3">10pF</text>
<text x="229.9" y="127.4">24.3K</text>
<text x="266.8" y="127.4">47uF</text>
<text x="276.9" y="127.4">47uF</text>
<text x="231.1" y="135.1">C13</text>
<text x="231.1" y="137.6">1nF</text>
<text x="261.7" y="132.5">R13</text>
<text x="261.7" y="135.1">1.96K</text>
<text x="85.8" y="139.9">S1</text>
<text x="85.8" y="142.4">SPST Rocker</text>
<text x="194.3" y="142.7">U4</text>
<text x="194.3" y="145.2">ZLDO1117K33TC</text>
<text x="170.1" y="160.5">C14</text>
<text x="233.7" y="161.8">4.7uF</text>
<text x="235" y="159.3">C15</text>
<text x="168.8" y="163.1">4.7uF</text>
<text x="15.5" y="172">JM1</text>
<text x="39.3" y="172">JM2</text>
<text x="63.5" y="172">JM3</text>
<text x="87.7" y="172">JM4</text>
<text x="117.9" y="169.4">PN</text>
<text x="117.9" y="184.7">Header 4X2</text>
<text x="208.3" y="180.8">Power Distribution - 2nd Revision</text>
<text x="269.3" y="188.5">2</text>
</g>
<g font-size="1.8" fill="#262626">
<text x="222.2" y="35.9">PMS_SDA</text>
<text x="222.2" y="38.5">PMS_SCL</text>
<text x="276.6" y="43.6">PMS_ALERT</text>
<text x="184" y="53.8">A0_SEL</text>
<text x="184.1" y="51.2">A1_SEL</text>
<text x="232.5" y="48.7">A1_SEL</text>
<text x="232.5" y="51.2">A0_SEL</text>
<text x="194.3" y="66.5">PMS_SDA</text>
<text x="194.3" y="69">PMS_SCL</text>
<text x="221" y="66.5">PM_SDA</text>
<text x="221" y="69">PM_SCL</text>
<text x="232.5" y="66.5">PMS_ALERT</text>
<text x="263" y="66.5">PM_ALERT</text>
<text x="215.9" y="118.6">VSENSE</text>
<text x="250.2" y="125">VSENSE</text>
<text x="133.2" y="172">PM_SDA</text>
<text x="133.2" y="174.6">PM_SCL</text>
<text x="133.2" y="177.2">PM_ALERT</text>
</g>
<g font-size="1.8" fill="#0e0e0e">
<text x="208.8" y="73.4">GND</text>
<text x="250.8" y="73.4">GND</text>
</g>
</svg>
